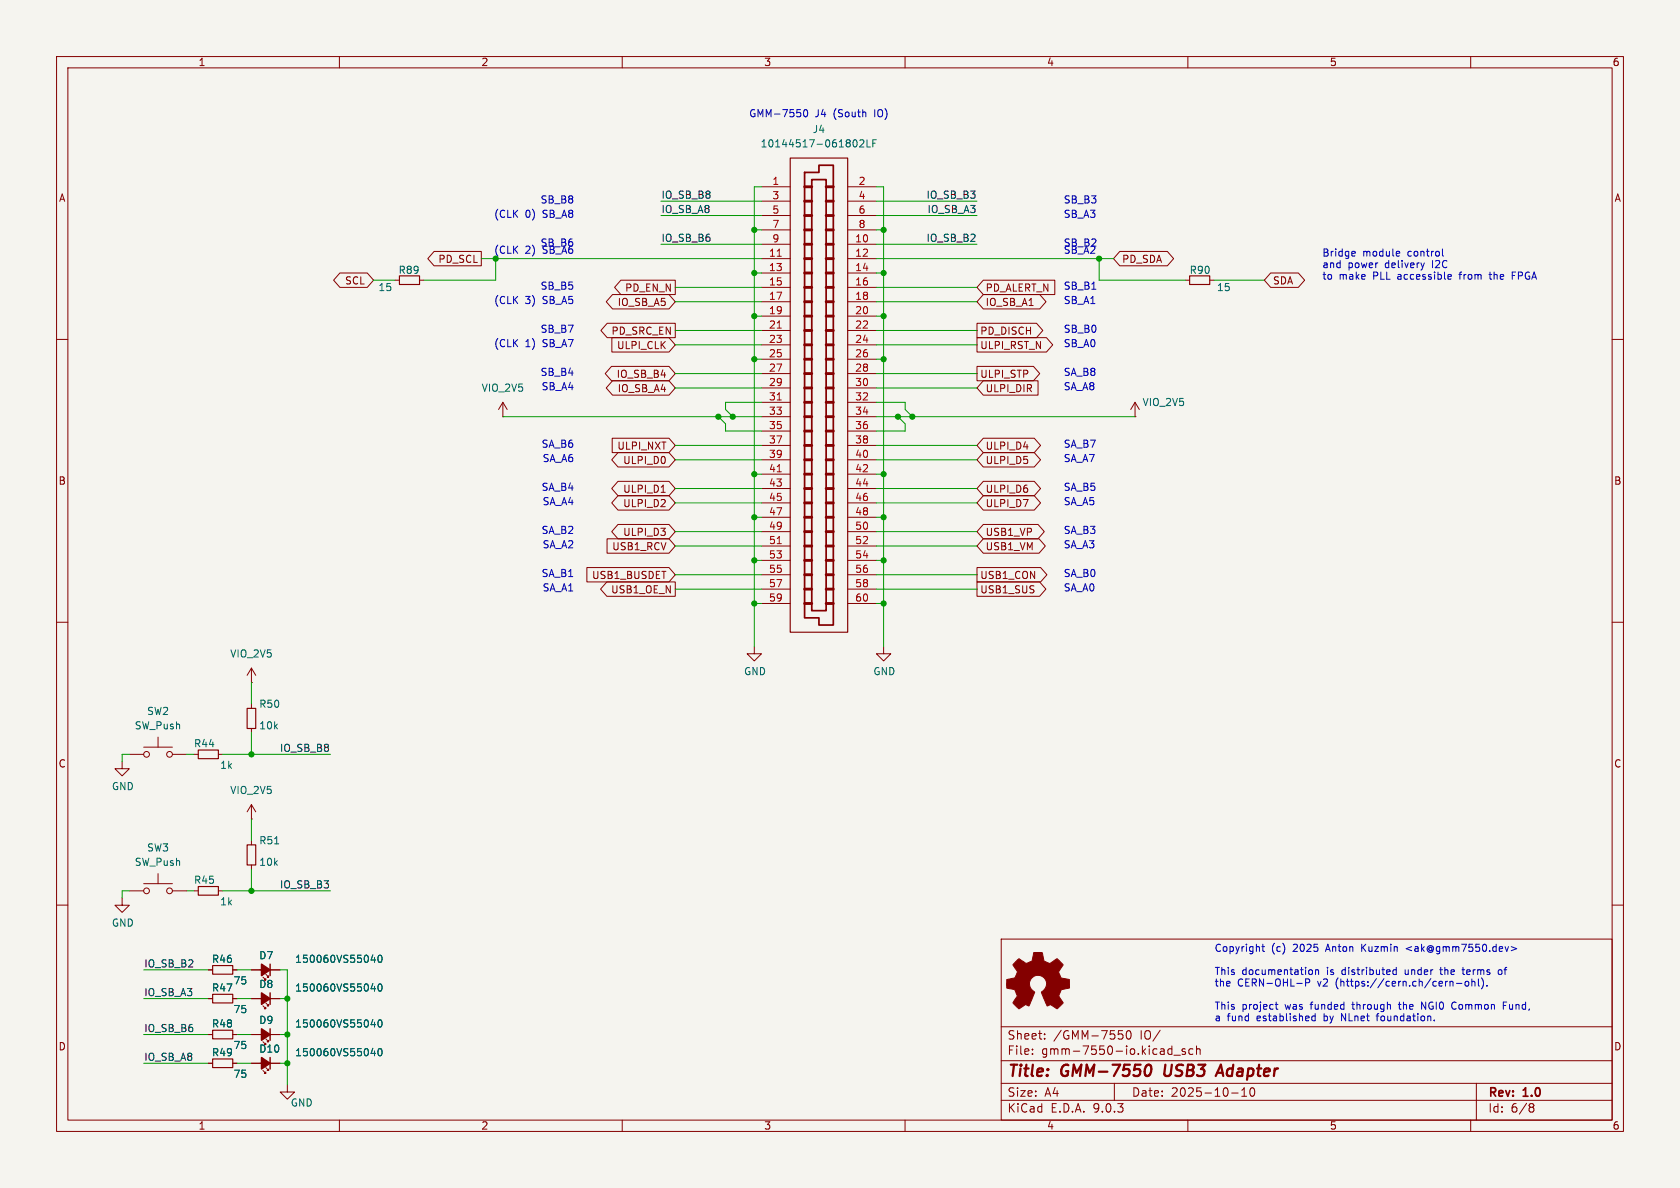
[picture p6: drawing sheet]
<svg xmlns="http://www.w3.org/2000/svg" width="297mm" height="210mm" viewBox="0 0 297 210" stroke-linecap="round" stroke-linejoin="round" font-family="sans-serif">
<path d="M0 0h297v210h-297z" fill="#f5f4ef" stroke="#f5f4ef" stroke-width=".18"/>
<g fill="none" stroke="#840000" stroke-width=".18">
<path d="M10 10h277v190h-277zM12 12h273v186h-273zM60 10v2M110 10v2M160 10v2M210 10v2M260 10v2M134.6 33h5.1M134.6 35.6h5.1M134.6 38.1h5.1M149.9 33h5M149.9 35.6h5"/>
<path d="M149.9 38.1h5M60.1 48.3h4.8l1.1 1.2-1.1 1.3h-4.8l-1.1-1.3zM69.8 49.5h.8M74.2 49.5h.7M76.7 44.4h8.4v2.6h-8.4l-1.1-1.3zM107.3 57.1h12.1v2.6h-12.1l-1.1-1.3zM108.2 59.7h10.1l1.1 1.3-1.1 1.2h-10.1zM108.3 52.1h10l1.1 1.2-1.1 1.3h-10l-1.1-1.3zM109.8 49.5h9.6v2.6h-9.6l-1.2-1.3zM134.6 40.6h5.1M134.6 43.2h5.1M134.6 45.7h5.1"/>
<path d="M134.6 48.3h5.1M134.6 50.8h5.1M134.6 53.3h5.1M134.6 55.9h5.1M134.6 58.4h5.1M149.9 40.6h5M149.9 43.2h5M149.9 45.7h5M149.9 48.3h5M149.9 50.8h5M149.9 53.3h5M149.9 55.9h5"/>
<path d="M149.9 58.4h5M172.7 57.1h10.5l1.2 1.3-1.2 1.3h-10.5zM172.7 59.7h12.3l1.1 1.3-1.1 1.2h-12.3zM173.8 52.1h10l1.1 1.2-1.1 1.3h-10l-1.1-1.3zM173.8 49.5h12.7v2.6h-12.7l-1.1-1.3zM198 44.4h8.4l1.1 1.3-1.1 1.3h-8.4l-1.2-1.3zM209.5 49.5h.8M213.9 49.5h.7M224.6 48.3h4.9l1.1 1.2-1.1 1.3h-4.9l-1.1-1.3zM10 60h2M88.9 73.7h.1M88.9 71.1l-.8 1.3"/>
<path d="M88.9 71.1l.8 1.3M88.9 71.1v2.6M108.1 64.8h10.2l1.1 1.2-1.1 1.3h-10.2l-1.1-1.3zM108.2 77.5h10.1l1.1 1.2-1.1 1.3h-10.1zM108.3 67.3h10l1.1 1.3-1.1 1.3h-10l-1.1-1.3zM134.6 61h5.1M134.6 63.5h5.1M134.6 66h5.1M134.6 68.6h5.1M134.6 71.1h5.1M134.6 73.7h5.1M134.6 76.2h5.1"/>
<path d="M134.6 78.7h5.1M149.9 61h5M149.9 63.5h5M149.9 66h5M149.9 68.6h5M149.9 71.1h5M149.9 73.7h5M149.9 76.2h5M149.9 78.7h5M172.7 64.8h10l1.1 1.2-1.1 1.3h-10zM173.8 77.5h9l1.2 1.2-1.2 1.3h-9l-1.1-1.3zM173.8 67.3h9.7v2.6h-9.7l-1.1-1.3z"/>
<path d="M200.7 73.7h.1M200.7 71.1l-.8 1.3M200.7 71.1l.7 1.3M200.7 71.1v2.6M285 60h2M107.3 95.2h11l1.1 1.3-1.1 1.3h-11zM109.3 87.6h9l1.1 1.3-1.1 1.3h-9l-1.2-1.3zM109.3 92.7h9l1.1 1.3-1.1 1.3h-9l-1.2-1.3zM109.3 85.1h9l1.1 1.3-1.1 1.2h-9l-1.2-1.2zM109.3 80h9l1.1 1.3-1.1 1.3h-9l-1.2-1.3zM116.9 87h.7M134.6 81.3h5.1"/>
<path d="M134.6 83.8h5.1M134.6 86.4h5.1M134.6 88.9h5.1M134.6 91.4h5.1M134.6 94h5.1M134.6 96.5h5.1M134.6 99.1h5.1M149.9 81.3h5M149.9 83.8h5M149.9 86.4h5M149.9 88.9h5M149.9 91.4h5"/>
<path d="M149.9 94h5M149.9 96.5h5M149.9 99.1h5M173.8 92.7h9.7l1.1 1.3-1.1 1.3h-9.7l-1.1-1.3zM173.8 95.2h9.9l1.1 1.3-1.1 1.3h-9.9l-1.1-1.3zM173.8 85.1h9l1.2 1.3-1.2 1.2h-9l-1.1-1.2zM173.8 87.6h9l1.2 1.3-1.2 1.3h-9l-1.1-1.3zM173.8 80h9l1.2 1.3-1.2 1.3h-9l-1.1-1.3zM10 110h2M44.4 118.1v2.6M44.4 118.1l-.7 1.3M44.4 118.1l.8 1.3"/>
<path d="M103.8 100.3h14.5l1.1 1.3-1.1 1.3h-14.5zM107.3 102.9h12.1v2.5h-12.1l-1.1-1.3zM133.3 114.3v1.3h1.3l-1.3 1.2-1.2-1.2h1.2M134.6 101.6h5.1M134.6 104.1h5.1M134.6 106.7h5.1M149.9 101.6h5M149.9 104.1h5M149.9 106.7h5M156.2 114.3v1.3h1.3l-1.3 1.2-1.3-1.2h1.3M172.7 102.9h11.1l1.1 1.2-1.1 1.3h-11.1zM172.7 100.3h11.3l1.1 1.3-1.1 1.3h-11.3z"/>
<path d="M285 110h2M21.6 134.6v1.3h1.3l-1.3 1.3-1.3-1.3h1.3M22.9 133.4h2.5M25.4 132.1h5.1M27.9 130.3v1.8M30.5 133.4h2.5M34.3 133.4h.8M38.6 133.4h.8M44.4 120.7h.1M44.4 124.5v.7M44.4 128.8v.7M21.6 158.8v1.2h1.3l-1.3 1.3-1.3-1.3h1.3"/>
<path d="M22.9 157.5h2.5M25.4 156.2h5.1M27.9 154.4v1.8M30.5 157.5h2.5M34.3 157.5h.8M38.6 157.5h.8M44.4 144.8h.1M44.4 142.2l-.7 1.3M44.4 142.2l.8 1.3M44.4 142.2v2.6M44.4 148.6v.8M44.4 152.9v.8"/>
<path d="M10 160h2M36.8 171.5h.8M36.8 176.5h.8M41.1 171.5h.8M41.1 176.5h.8M44.4 171.5h5.1M44.4 176.5h5.1M46.5 177.8l.5 .5h-.3h.3v-.2M46.5 172.7l.5 .5h-.3h.3v-.2M47 177.3l.5 .5h-.3h.3v-.3M47 172.2l.5 .5h-.3h.3v-.2M177 166h108v32h-108z"/>
<path d="M285 160h2M36.8 182.9h.8M36.8 188h.8M41.1 182.9h.8M41.1 188h.8M44.4 182.9h5.1M44.4 188h5.1M46.5 184.2l.5 .5h-.3h.3v-.3M46.5 189.2l.5 .5h-.3h.3v-.2M47 183.6l.5 .6h-.3h.3v-.3M47 188.7l.5 .5h-.3h.3v-.2M50.8 191.8v1.2h1.3l-1.3 1.3-1.3-1.3h1.3"/>
<path d="M60 198v2M110 198v2M160 198v2M177 194.5h108M177 191.5h108M177 187.5h108M177 181.5h108M182.5 186.3v.1M182.5 185.5v.1M184.7 183.6v.1M184.7 182.8v.1M197 191.5v3"/>
<path d="M197.7 182.2h.8M197.9 182.8h.3l.3 .3-.1 .5-.5 .1M199.2 182.3l.3-.1a.81 .81 0 0 1 .5 .6 .81 .81 0 0 1-.3 .8l-.1 .1a.81 .81 0 0 1-.4-1.4zM206.7 185.4l.5 .1M207.2 184.9v1.5M207.2 186.3l-.5 .1M207.5 186.5h1.2M209.5 185.5l-.3-.1-.2 .2v.2l.5 .2v.3h-.5M210 198v2M210.9 185.5l-.4-.1-.3 .3v.4l.1 .2h.6M211.5 185.5l.2-.1 .4 .1 .1 .9M211.5 184.9v1.5"/>
<path d="M217.7 193.2h1.2M219.5 193.8h.9M219.5 192.7l.5-.4v1.5M221.1 192.4a.81 .81 0 0 0 .4 1.4l.2-.1 .1-.5-.1-.8M260 198v2M261 191.5v6.5M270.6 195.1l.4 .1 .2 .2-.3 .3M270.6 195.7h.3M270.9 195.7l.2 .2 .1 .4-.2 .2-.4 .1"/>
<circle cx="25.9" cy="133.4" r=".51"/>
<circle cx="30" cy="133.4" r=".51"/>
<circle cx="25.9" cy="157.5" r=".51"/>
<circle cx="30" cy="157.5" r=".51"/>
</g>
<path d="M202.6 188.6l.1-.2a.46 .46 0 0 1 .5-.2 .46 .46 0 0 1 .3 .4 1.15 1.15 0 0 1-.8 1.6l-.1-.1M206 188.2l-.2 1.6 .4 .4M214.9 190.2l.9-2 .5 2M215.2 189.6h.9" fill="none" stroke="#840000" stroke-width=".4"/>
<path d="M139.7 27.9h10.2v83.9h-10.2zM70.6 48.8h3.6v1.5h-3.6zM210.3 48.8h3.6v1.5h-3.6zM35.1 132.6h3.5v1.5h-3.5zM43.7 125.2h1.5v3.6h-1.5zM35.1 156.7h3.5v1.5h-3.5zM43.7 149.4h1.5v3.5h-1.5zM37.6 170.7h3.5v1.5h-3.5zM37.6 175.8h3.5v1.5h-3.5zM37.6 182.1h3.5v1.5h-3.5zM37.6 187.2h3.5v1.5h-3.5z" fill="none" stroke="#840000" stroke-width=".2"/>
<path d="M142.2 30.5h2.6v-1.3h2.5v81.3h-2.5v-1.3h-2.6zM143.5 31.8h2.5v76.2h-2.5z" fill="none" stroke="#840000" stroke-width=".3"/>
<g fill="none" stroke="#840000" stroke-width=".51">
<path d="M142.2 33h1.3M142.2 35.6h1.3M142.2 38.1h1.3M146 33h1.3M146 35.6h1.3M146 38.1h1.3M142.2 40.6h1.3M142.2 43.2h1.3M142.2 45.7h1.3M142.2 48.3h1.3M142.2 50.8h1.3M142.2 53.3h1.3"/>
<path d="M142.2 55.9h1.3M142.2 58.4h1.3M146 40.6h1.3M146 43.2h1.3M146 45.7h1.3M146 48.3h1.3M146 50.8h1.3M146 53.3h1.3M146 55.9h1.3M146 58.4h1.3M142.2 61h1.3M142.2 63.5h1.3"/>
<path d="M142.2 66h1.3M142.2 68.6h1.3M142.2 71.1h1.3M142.2 73.7h1.3M142.2 76.2h1.3M142.2 78.7h1.3M146 61h1.3M146 63.5h1.3M146 66h1.3M146 68.6h1.3M146 71.1h1.3M146 73.7h1.3"/>
<path d="M146 76.2h1.3M146 78.7h1.3M142.2 81.3h1.3M142.2 83.8h1.3M142.2 86.4h1.3M142.2 88.9h1.3M142.2 91.4h1.3M142.2 94h1.3M142.2 96.5h1.3M142.2 99.1h1.3M146 81.3h1.3M146 83.8h1.3"/>
<path d="M146 86.4h1.3M146 88.9h1.3M146 91.4h1.3M146 94h1.3M146 96.5h1.3M146 99.1h1.3M142.2 101.6h1.3M142.2 104.1h1.3M142.2 106.7h1.3M146 101.6h1.3M146 104.1h1.3M146 106.7h1.3"/>
</g>
<path d="M137.4 45.3h.7M137.4 58h.7M137.4 70.7h.7M137.4 83.4h.7M137.4 96.1h.7" fill="none" stroke="#a90000" stroke-width=".18"/>
<g fill="none" stroke="#006464" stroke-width=".18">
<path d="M151.3 24.8l.2 .4-.2 .7M152 24.8l.5-.1 .2 .4-.8 .9h.8M153.3 24.7v1.3h.6M154.3 25.3h.4M154.9 24.7h-.6v1.3M48.6 149.2h.7M65.9 173.9l-.3 .9h.8M65.9 168.8l-.3 .9h.8M66.2 169.3v.8M66.2 174.4v.8M67 168.9h.1a.68 .68 0 0 1 .5 .6 .68 .68 0 0 1-.5 .6 .84 .84 0 0 1-.1-1.2zM67 174l.1-.1a.68 .68 0 0 1 .5 .7 .68 .68 0 0 1-.5 .6 .84 .84 0 0 1-.1-1.2z"/>
<path d="M65.9 180.2l-.3 .9h.8M65.9 185.3l-.3 .9h.8M66.2 180.7v.9M66.2 185.8v.8M67 180.3h.1a.68 .68 0 0 1 .5 .6 .68 .68 0 0 1-.5 .7 .84 .84 0 0 1-.1-1.3zM67 185.4h.1a.68 .68 0 0 1 .5 .6 .68 .68 0 0 1-.5 .6 .84 .84 0 0 1-.1-1.2z"/>
</g>
<path d="M47.8 170.4v2.1M47.8 175.5v2M47.8 181.9v2M47.8 186.9v2.1" fill="none" stroke="#840000" stroke-width=".25"/>
<g fill="#840000" stroke="#840000" stroke-width=".25">
<path d="M46.2 181.9l1.6 1-1.6 1z"/>
<path d="M46.2 175.5l1.6 1-1.6 1z"/>
<path d="M46.2 186.9l1.6 1.1-1.6 1z"/>
<path d="M46.2 170.4l1.6 1.1-1.6 1z"/>
</g>
<path d="M179.6 170l.6-.5 .8 .6a.62 .62 0 0 0 1 0l.2-.1a1.62 1.62 0 0 0 .5-1.4l.1-.2h1.5l.1 .8a.74 .74 0 0 0 .7 .9l.5 .2 1.3-.8 1 1-.4 .7a.75 .75 0 0 0-.1 1.2l.2 .5 1.5 .3v1.5l-1.4 .2-.1 .2a1.23 1.23 0 0 0-.3 1.2l.7 1-.1 .1-1 .9-.8-.5a.54 .54 0 0 0-.9 0l-1.1-2.3a2.33 2.33 0 0 0 .9-2 1.54 1.54 0 0 0-2.5-.7 1.54 1.54 0 0 0 .4 2.6l-1 2.4a.69 .69 0 0 0-1.2 .2l-.6 .3-1-1 .8-1.2-.3-.6a.71 .71 0 0 0-.9-.7l-.7-.2v-1.4l.4-.1a1.11 1.11 0 0 0 1.3-.7 .72 .72 0 0 0-.2-1.2l-.4-.7z" fill="#840000" stroke="#840000" stroke-width=".18"/>
<g fill="none" stroke="#009600" stroke-width=".18">
<path d="M116.8 35.6h17.8M116.8 38.1h17.8M134.6 33h-1.3v81.3M154.9 33h1.3v81.3M154.9 35.6h17.8M154.9 38.1h17.8M66 49.5h3.8M85.1 45.7h49.5M87.6 45.7v3.8h-12.7M116.8 43.2h17.8M119.4 58.4h15.2M119.4 50.8h15.2"/>
<path d="M119.4 53.3h15.2M133.3 40.6h1.3M133.3 48.3h1.3M133.3 55.9h1.3M154.9 45.7h41.9M154.9 40.6h1.3M154.9 58.4h17.8M154.9 50.8h17.8M154.9 48.3h1.3M154.9 43.2h17.8M154.9 53.3h17.8M154.9 55.9h1.3"/>
<path d="M194.3 45.7v3.8h15.2M214.6 49.5h8.9M88.9 73.7h45.7M119.4 66h15.2M119.4 78.7h15.2M119.4 68.6h15.2M119.4 61h15.2M127 73.7l1.3 1.2v1.3h6.3M133.3 63.5h1.3M134.6 71.1h-6.3v1.3l1.2 1.3M154.9 63.5h1.3M154.9 66h17.8"/>
<path d="M154.9 78.7h17.8M154.9 71.1h5.1v1.3l1.3 1.3M154.9 68.6h17.8M154.9 73.7h45.8M154.9 61h17.8M158.7 73.7l1.3 1.2v1.3h-5.1M119.4 96.5h15.2M119.4 81.3h15.2M119.4 86.4h15.2M119.4 88.9h15.2M119.4 94h15.2M133.3 99.1h1.3"/>
<path d="M133.3 83.8h1.3M133.3 91.4h1.3M154.9 99.1h1.3M154.9 96.5h17.8M154.9 81.3h17.8M154.9 83.8h1.3M154.9 91.4h1.3M154.9 86.4h17.8M154.9 88.9h17.8M154.9 94h17.8M119.4 101.6h15.2M119.4 104.1h15.2"/>
<path d="M133.3 106.7h1.3M154.9 101.6h17.8M154.9 104.1h17.8M154.9 106.7h1.3M22.9 133.4h-1.3v1.2M33 133.4h1.3M39.4 133.4h19M44.4 120.7v3.8M44.4 129.5v3.9M22.9 157.5h-1.3v1.3M33 157.5h1.3M39.4 157.5h19"/>
<path d="M44.4 144.8v3.8M44.4 153.7v3.8M25.4 171.5h11.4M25.4 176.5h11.4M41.9 171.5h2.5M41.9 176.5h2.5M49.5 171.5h1.3v20.3M49.5 176.5h1.3M25.4 188h11.4M25.4 182.9h11.4M41.9 188h2.5M41.9 182.9h2.5"/>
<path d="M49.5 188h1.3M49.5 182.9h1.3"/>
</g>
<g fill="none" stroke="#0000c2" stroke-width=".18">
<path d="M142.2 19.5l.2-.1a.68 .68 0 0 1 .4 .6 .68 .68 0 0 1-.4 .6l-.2-.1-.1-.3zM193 51.1h.7M239.2 44.4l.3 .1 .1 .2-.6 .2M239.5 45.2l-.3 .1M247 44.4l.4 .1v.2l-.6 .2M247.4 45.2l-.4 .1M251.8 46.5l-.3 .8M255 44v1.1l.2 .2M256.2 48.5l.3 .1 .1 .2-.6 .1M256.5 49.3l-.3 .1M263.2 48.5h.5M263.4 48.1l.1 1.2"/>
<path d="M267.3 48.7h.5M267.9 48.1h-.6v1.3M223.1 167.3h.5M223.3 166.9v1.1l.3 .2M225.4 177.6h.5M225.6 177.1v1.1l.3 .2M230.8 173v1.3M231.5 173.2v.3l-.1 .2h-.6M231.6 171.4l.3 .1 .1 .2v.5l-.4 .1M232.5 179.2v1.3M232.5 179.7l-.4-.1-.2 .2 .1 .6h.5M232.6 171.5l.2-.1 .3 .1v.8"/>
<path d="M232.6 171.4v.9M243.5 179.4v1.1M246.8 171.5l-.3-.1-.3 .3 .2 .5h.4M246.8 171v1.3M247.2 177.6h.5M247.4 177.1v1.2M249.6 167.3l-1 .4 1 .4M251.3 178.4v-1.3l.7 1.3M254.5 171.4h.5M254.7 171l.1 1.2M256.5 173.5l.4 .2v.6M256.8 178.2l.4 .2"/>
<path d="M257.2 177.1l-.4 .2M257.5 173.8h1M258.5 171.4h.4M258.6 171v1.1l.3 .2M259.1 173.6l.1-.1 .4 .1 .1 .5-.2 .2h-.3l-.1-.1zM260.2 173.6l.2-.1h.3l.1 .8M260.2 173v1.3M261.4 173v1.1l.1 .2M262.1 173.1a1.47 1.47 0 0 1-.2 1.7M262.9 174.2v.1M265.4 171.5l-.3-.1-.2 .3v.5l.2 .1 .3-.1M265.8 177.7h.4"/>
<path d="M266.4 177.1h-.6v1.3M267.2 167.3l.9 .4-.9 .4M253.6 180.3v.2"/>
</g>
<g fill="#009600" stroke="#009600" stroke-width=".18">
<circle cx="156.2" cy="40.6" r=".46"/>
<circle cx="133.3" cy="40.6" r=".46"/>
<circle cx="133.3" cy="48.3" r=".46"/>
<circle cx="156.2" cy="48.3" r=".46"/>
<circle cx="133.3" cy="55.9" r=".46"/>
<circle cx="133.3" cy="63.5" r=".46"/>
<circle cx="129.5" cy="73.7" r=".46"/>
<circle cx="133.3" cy="83.8" r=".46"/>
<circle cx="194.3" cy="45.7" r=".46"/>
<circle cx="44.4" cy="133.4" r=".46"/>
<circle cx="44.4" cy="157.5" r=".46"/>
<circle cx="161.3" cy="73.7" r=".46"/>
<circle cx="156.2" cy="63.5" r=".46"/>
<circle cx="158.7" cy="73.7" r=".46"/>
<circle cx="156.2" cy="55.9" r=".46"/>
<circle cx="87.6" cy="45.7" r=".46"/>
<circle cx="127" cy="73.7" r=".46"/>
<circle cx="133.3" cy="106.7" r=".46"/>
<circle cx="133.3" cy="99.1" r=".46"/>
<circle cx="133.3" cy="91.4" r=".46"/>
<circle cx="156.2" cy="91.4" r=".46"/>
<circle cx="156.2" cy="99.1" r=".46"/>
<circle cx="156.2" cy="106.7" r=".46"/>
<circle cx="156.2" cy="83.8" r=".46"/>
<circle cx="50.8" cy="176.5" r=".46"/>
<circle cx="50.8" cy="182.9" r=".46"/>
<circle cx="50.8" cy="188" r=".46"/>
</g>
<g font-size="2.8" fill="#840000">
<text x="178" y="190.9">Title:</text>
<text x="187.7" y="190.9">GMM-7550</text>
<text x="206.6" y="190.9">USB3</text>
<text x="216.9" y="190.9">Adapter</text>
</g>
<g font-size="2.1" fill="#840000">
<text x="178" y="184">Sheet:</text>
<text x="186.2" y="184">/GMM-7550</text>
<text x="201.6" y="184">IO/</text>
<text x="178" y="186.7">File:</text>
<text x="184.1" y="186.7">gmm-7550-io.kicad_sch</text>
<text x="178" y="196.9">KiCad</text>
<text x="178" y="194.1">Size:</text>
<text x="184.7" y="194.1">A4</text>
<text x="185.7" y="196.9">E.D.A.</text>
<text x="193.3" y="196.9">9.0.3</text>
<text x="200" y="194.1">Date:</text>
<text x="207" y="194.1">2025-10-10</text>
<text x="263" y="194.3">Rev:</text>
<text x="263" y="196.9">Id:</text>
<text x="267.1" y="196.9">6/8</text>
<text x="269.4" y="194.3">1.0</text>
</g>
<g font-size="1.8" fill="#840000">
<text x="35" y="11.9">1</text>
<text x="85" y="11.9">2</text>
<text x="135" y="11.9">3</text>
<text x="185" y="11.9">4</text>
<text x="235" y="11.9">5</text>
<text x="285" y="11.9">6</text>
<text x="10.3" y="35.9">A</text>
<text x="285.3" y="35.9">A</text>
<text x="77.4" y="46.7">PD_SCL</text>
<text x="198.3" y="46.7">PD_SDA</text>
<text x="60.9" y="50.5">SCL</text>
<text x="110.4" y="51.8">PD_EN_N</text>
<text x="174.1" y="51.8">PD_ALERT_N</text>
<text x="224.9" y="50.5">SDA</text>
<text x="108" y="59.4">PD_SRC_EN</text>
<text x="109.1" y="54.3">IO_SB_A5</text>
<text x="173.2" y="59.4">PD_DISCH</text>
<text x="174.1" y="54.3">IO_SB_A1</text>
<text x="109" y="61.9">ULPI_CLK</text>
<text x="173.2" y="61.9">ULPI_RST_N</text>
<text x="108.9" y="67">IO_SB_B4</text>
<text x="109.1" y="69.5">IO_SB_A4</text>
<text x="173.2" y="67">ULPI_STP</text>
<text x="174.1" y="69.5">ULPI_DIR</text>
<text x="109" y="79.7">ULPI_NXT</text>
<text x="110.1" y="82.2">ULPI_D0</text>
<text x="174.1" y="79.7">ULPI_D4</text>
<text x="174.1" y="82.2">ULPI_D5</text>
<text x="10.3" y="85.9">B</text>
<text x="110.1" y="89.9">ULPI_D2</text>
<text x="110.1" y="87.3">ULPI_D1</text>
<text x="174.1" y="87.3">ULPI_D6</text>
<text x="174.1" y="89.9">ULPI_D7</text>
<text x="285.3" y="85.9">B</text>
<text x="110.1" y="94.9">ULPI_D3</text>
<text x="174.1" y="94.9">USB1_VP</text>
<text x="108.1" y="97.5">USB1_RCV</text>
<text x="174.1" y="97.5">USB1_VM</text>
<text x="104.6" y="102.6">USB1_BUSDET</text>
<text x="107.9" y="105.1">USB1_OE_N</text>
<text x="173.2" y="105.1">USB1_SUS</text>
<text x="173.2" y="102.6">USB1_CON</text>
<text x="10.3" y="135.9">C</text>
<text x="285.3" y="135.9">C</text>
<text x="10.3" y="185.9">D</text>
<text x="285.3" y="185.9">D</text>
<text x="35" y="199.9">1</text>
<text x="85" y="199.9">2</text>
<text x="135" y="199.9">3</text>
<text x="185" y="199.9">4</text>
<text x="235" y="199.9">5</text>
<text x="285" y="199.9">6</text>
</g>
<g font-size="1.8" fill="#0000c2">
<text x="132.3" y="20.9">GMM-7550</text>
<text x="144.1" y="20.9">J4</text>
<text x="147.4" y="20.9">(South</text>
<text x="154.8" y="20.9">IO)</text>
<text x="87.2" y="38.7">(CLK</text>
<text x="92.8" y="38.7">0)</text>
<text x="95.5" y="36.2">SB_B8</text>
<text x="96.1" y="38.7">SB_A8</text>
<text x="188" y="38.7">SB_A3</text>
<text x="188" y="36.2">SB_B3</text>
<text x="87.2" y="45.1">(CLK</text>
<text x="92.8" y="45.1">2)</text>
<text x="95.5" y="43.8">SB_B6</text>
<text x="96.1" y="45.1">SB_A6</text>
<text x="188" y="45.1">SB_A2</text>
<text x="188" y="43.8">SB_B2</text>
<text x="233.7" y="45.6">Bridge</text>
<text x="233.7" y="47.6">and</text>
<text x="238.3" y="47.6">power</text>
<text x="240.9" y="45.6">module</text>
<text x="245" y="47.6">delivery</text>
<text x="249" y="45.6">control</text>
<text x="253.5" y="47.6">I2C</text>
<text x="87.2" y="54">(CLK</text>
<text x="92.8" y="54">3)</text>
<text x="95.5" y="51.4">SB_B5</text>
<text x="96.1" y="54">SB_A5</text>
<text x="188" y="51.4">SB_B1</text>
<text x="188" y="54">SB_A1</text>
<text x="233.7" y="49.6">to</text>
<text x="236.7" y="49.6">make</text>
<text x="242.9" y="49.6">PLL</text>
<text x="247.4" y="49.6">accessible</text>
<text x="258.5" y="49.6">from</text>
<text x="264" y="49.6">the</text>
<text x="268.2" y="49.6">FPGA</text>
<text x="95.5" y="59">SB_B7</text>
<text x="188" y="59">SB_B0</text>
<text x="87.2" y="61.6">(CLK</text>
<text x="92.8" y="61.6">1)</text>
<text x="96.1" y="61.6">SB_A7</text>
<text x="188" y="61.6">SB_A0</text>
<text x="95.5" y="66.7">SB_B4</text>
<text x="95.7" y="69.2">SB_A4</text>
<text x="188" y="69.2">SA_A8</text>
<text x="188" y="66.7">SA_B8</text>
<text x="95.7" y="79.4">SA_B6</text>
<text x="95.8" y="81.9">SA_A6</text>
<text x="188" y="81.9">SA_A7</text>
<text x="188" y="79.4">SA_B7</text>
<text x="95.7" y="87">SA_B4</text>
<text x="95.8" y="89.5">SA_A4</text>
<text x="188" y="87">SA_B5</text>
<text x="188" y="89.5">SA_A5</text>
<text x="95.7" y="94.6">SA_B2</text>
<text x="188" y="94.6">SA_B3</text>
<text x="95.8" y="97.1">SA_A2</text>
<text x="188" y="97.1">SA_A3</text>
<text x="95.7" y="102.2">SA_B1</text>
<text x="95.8" y="104.8">SA_A1</text>
<text x="188" y="104.8">SA_A0</text>
<text x="188" y="102.2">SA_B0</text>
<text x="214.6" y="168.5">Copyright</text>
<text x="214.6" y="172.6">This</text>
<text x="219.6" y="172.6">documentation</text>
<text x="224.8" y="168.5">(c)</text>
<text x="228.7" y="168.5">2025</text>
<text x="234.7" y="172.6">is</text>
<text x="234.7" y="168.5">Anton</text>
<text x="237.5" y="172.6">distributed</text>
<text x="241.1" y="168.5">Kuzmin</text>
<text x="248.8" y="172.6">under</text>
<text x="249.2" y="168.5">&lt;ak@gmm7550.dev&gt;</text>
<text x="255.3" y="172.6">the</text>
<text x="259.5" y="172.6">terms</text>
<text x="265.9" y="172.6">of</text>
<text x="214.6" y="174.6">the</text>
<text x="214.6" y="178.7">This</text>
<text x="218.8" y="174.6">CERN-OHL-P</text>
<text x="219.6" y="178.7">project</text>
<text x="227.3" y="178.7">was</text>
<text x="232" y="178.7">funded</text>
<text x="233.1" y="174.6">v2</text>
<text x="236.4" y="174.6">(https://cern.ch/cern-ohl).</text>
<text x="239.6" y="178.7">through</text>
<text x="248" y="178.7">the</text>
<text x="252.1" y="178.7">NGI0</text>
<text x="257.7" y="178.7">Common</text>
<text x="267" y="178.7">Fund,</text>
<text x="214.6" y="180.7">a</text>
<text x="216.9" y="180.7">fund</text>
<text x="222.3" y="180.7">established</text>
<text x="234.3" y="180.7">by</text>
<text x="237.6" y="180.7">NLnet</text>
<text x="244.1" y="180.7">foundation.</text>
</g>
<g font-size="1.8" fill="#006464">
<text x="143.6" y="23.7">J4</text>
<text x="134.4" y="26.3">10144517-061802LF</text>
<text x="66.8" y="51.7">15</text>
<text x="70.4" y="48.6">R89</text>
<text x="210.2" y="48.6">R90</text>
<text x="215" y="51.7">15</text>
<text x="85" y="69.4">VIO_2V5</text>
<text x="201.9" y="72">VIO_2V5</text>
<text x="40.6" y="116.4">VIO_2V5</text>
<text x="131.4" y="119.6">GND</text>
<text x="154.3" y="119.6">GND</text>
<text x="45.7" y="125.3">R50</text>
<text x="23.7" y="129.1">SW_Push</text>
<text x="25.9" y="126.6">SW2</text>
<text x="45.7" y="129.1">10k</text>
<text x="34.2" y="132.3">R44</text>
<text x="38.8" y="136.1">1k</text>
<text x="19.7" y="139.9">GND</text>
<text x="40.6" y="140.6">VIO_2V5</text>
<text x="45.7" y="149.5">R51</text>
<text x="23.7" y="153.3">SW_Push</text>
<text x="25.9" y="150.7">SW3</text>
<text x="45.7" y="153.3">10k</text>
<text x="34.2" y="156.4">R45</text>
<text x="38.8" y="160.2">1k</text>
<text x="19.7" y="164">GND</text>
<text x="37.4" y="170.4">R46</text>
<text x="45.7" y="169.8">D7</text>
<text x="52.1" y="170.4">150060VS55040</text>
<text x="37.4" y="175.5">R47</text>
<text x="41.2" y="174.2">75</text>
<text x="41.2" y="179.3">75</text>
<text x="45.7" y="174.9">D8</text>
<text x="52.1" y="175.5">150060VS55040</text>
<text x="37.4" y="181.8">R48</text>
<text x="41.2" y="185.6">75</text>
<text x="45.7" y="181.2">D9</text>
<text x="52.1" y="181.8">150060VS55040</text>
<text x="37.4" y="186.9">R49</text>
<text x="41.2" y="190.7">75</text>
<text x="45.7" y="186.3">D10</text>
<text x="52.1" y="186.9">150060VS55040</text>
<text x="51.3" y="195.8">GND</text>
</g>
<g font-size="1.8" fill="#0f0f0f">
<text x="116.8" y="35.2">IO_SB_B8</text>
<text x="163.7" y="35.2">IO_SB_B3</text>
<text x="116.8" y="37.8">IO_SB_A8</text>
<text x="163.9" y="37.8">IO_SB_A3</text>
<text x="116.8" y="42.8">IO_SB_B6</text>
<text x="163.7" y="42.8">IO_SB_B2</text>
<text x="49.4" y="133">IO_SB_B8</text>
<text x="49.4" y="157.1">IO_SB_B3</text>
<text x="25.4" y="171.1">IO_SB_B2</text>
<text x="25.4" y="176.2">IO_SB_A3</text>
<text x="25.4" y="182.5">IO_SB_B6</text>
<text x="25.4" y="187.6">IO_SB_A8</text>
</g>
<g font-size="1.8" fill="#a90000">
<text x="136.5" y="32.8">1</text>
<text x="136.5" y="35.3">3</text>
<text x="151.7" y="32.8">2</text>
<text x="151.7" y="35.3">4</text>
<text x="136.5" y="37.8">5</text>
<text x="136.5" y="40.4">7</text>
<text x="151.7" y="37.8">6</text>
<text x="151.7" y="40.4">8</text>
<text x="135.8" y="45.5">11</text>
<text x="136.5" y="42.9">9</text>
<text x="151.1" y="42.9">10</text>
<text x="151.1" y="45.5">12</text>
<text x="135.8" y="48">13</text>
<text x="135.8" y="50.5">15</text>
<text x="135.8" y="53.1">17</text>
<text x="151.1" y="48">14</text>
<text x="151.1" y="50.5">16</text>
<text x="151.1" y="53.1">18</text>
<text x="135.8" y="55.6">19</text>
<text x="135.8" y="58.2">21</text>
<text x="151.1" y="55.6">20</text>
<text x="151.1" y="58.2">22</text>
<text x="135.8" y="60.7">23</text>
<text x="135.8" y="63.2">25</text>
<text x="135.8" y="65.8">27</text>
<text x="151.1" y="60.7">24</text>
<text x="151.1" y="63.2">26</text>
<text x="151.1" y="65.8">28</text>
<text x="135.8" y="68.3">29</text>
<text x="135.8" y="70.9">31</text>
<text x="151.1" y="68.3">30</text>
<text x="151.1" y="70.9">32</text>
<text x="135.8" y="73.4">33</text>
<text x="135.8" y="75.9">35</text>
<text x="151.1" y="73.4">34</text>
<text x="151.1" y="75.9">36</text>
<text x="135.8" y="78.5">37</text>
<text x="135.8" y="81">39</text>
<text x="135.8" y="83.6">41</text>
<text x="151.1" y="78.5">38</text>
<text x="151.1" y="81">40</text>
<text x="151.1" y="83.6">42</text>
<text x="135.8" y="86.1">43</text>
<text x="135.8" y="88.6">45</text>
<text x="151.1" y="86.1">44</text>
<text x="151.1" y="88.6">46</text>
<text x="135.8" y="91.2">47</text>
<text x="135.8" y="93.7">49</text>
<text x="151.1" y="91.2">48</text>
<text x="151.1" y="93.7">50</text>
<text x="135.8" y="96.3">51</text>
<text x="135.8" y="98.8">53</text>
<text x="135.8" y="101.3">55</text>
<text x="151.1" y="96.3">52</text>
<text x="151.1" y="98.8">54</text>
<text x="151.1" y="101.3">56</text>
<text x="135.8" y="103.9">57</text>
<text x="135.8" y="106.4">59</text>
<text x="151.1" y="103.9">58</text>
<text x="151.1" y="106.4">60</text>
</g>
</svg>
